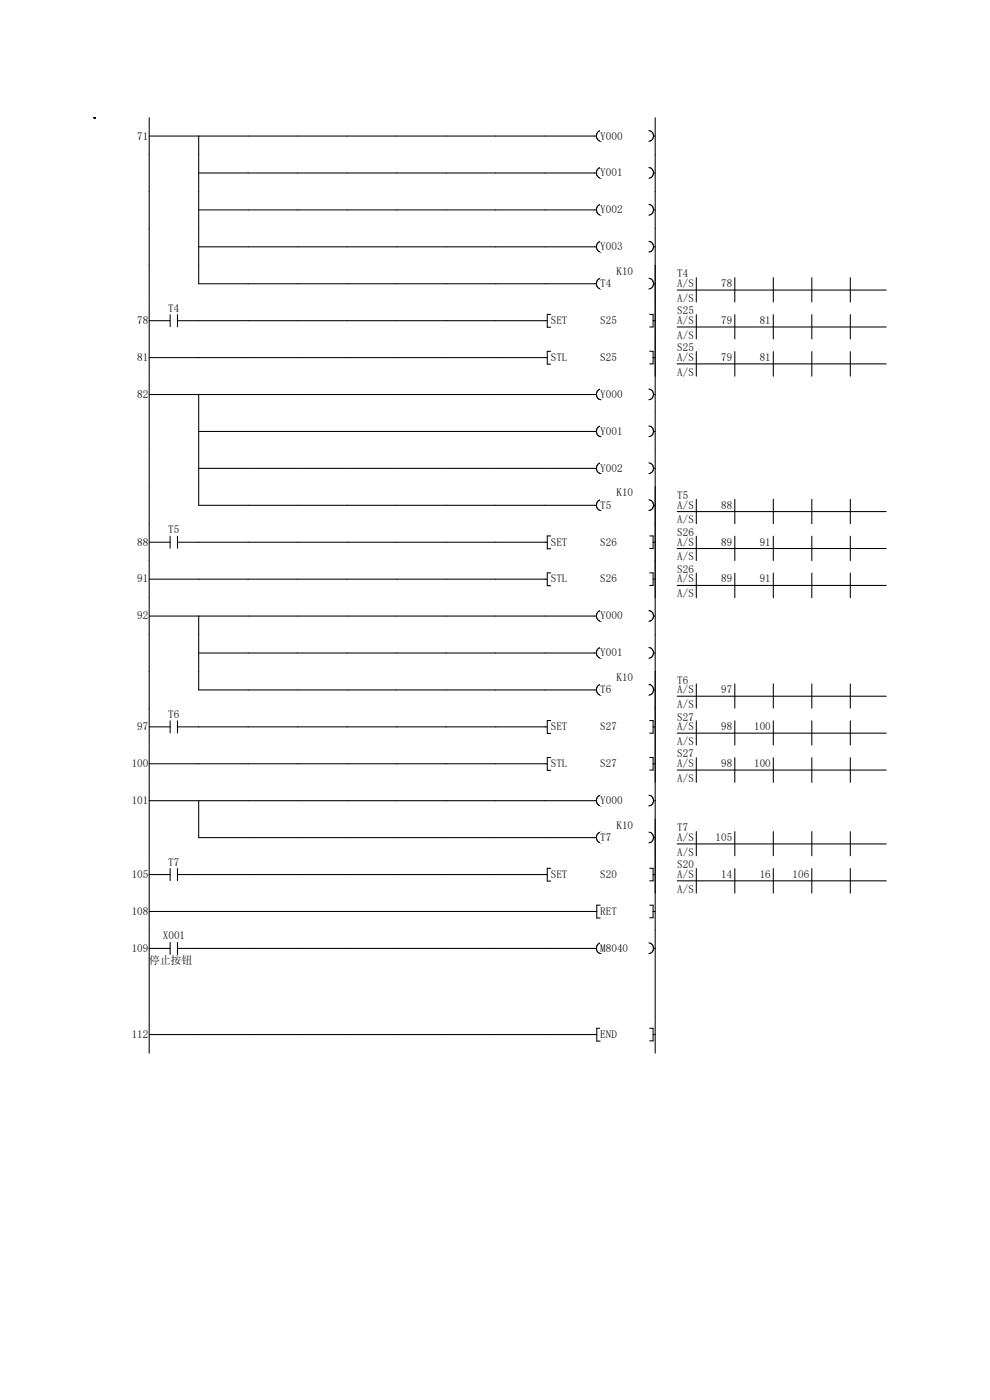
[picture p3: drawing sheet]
<svg xmlns="http://www.w3.org/2000/svg" width="210mm" height="297mm" viewBox="0 0 210 297" stroke-linecap="round" stroke-linejoin="round" font-family="sans-serif">
<path d="M31.6 28.9h94.9M31.6 25v7.8M42.2 28.9v3.9M127.5 27.7a1.16 1.16 0 0 0-1 1.1 1.16 1.16 0 0 0 1 1.2" fill="none" stroke="#070000" stroke-width=".22"/>
<path d="M127.3 27.6h4.8v2.3h-4.8z" fill="#fff"/>
<path d="M137.7 27.7a1.15 1.15 0 0 1 1 1.1 1.15 1.15 0 0 1-1 1.2M138.6 28.9h.4M139 25v7.8" fill="none" stroke="#070000" stroke-width=".22"/>
<path d="M20 32.9h106.2v7.8h-106.2z" fill-rule="evenodd" fill="#fff"/>
<path d="M126.2 32.9h12.8v7.8h-12.8z" fill="#fff"/>
<path d="M31.6 32.8v7.8M42.2 36.7h84.3M42.2 32.8v7.8M127.5 35.5a1.16 1.16 0 0 0-1 1.2 1.16 1.16 0 0 0 1 1.1" fill="none" stroke="#070000" stroke-width=".22"/>
<path d="M127.3 35.4h4.8v2.4h-4.8z" fill="#fff"/>
<path d="M137.7 35.5a1.15 1.15 0 0 1 1 1.2 1.15 1.15 0 0 1-1 1.1M138.6 36.7h.4M139 32.8v7.8" fill="none" stroke="#070000" stroke-width=".22"/>
<path d="M20 40.7h106.2v7.8h-106.2z" fill-rule="evenodd" fill="#fff"/>
<path d="M126.2 40.7h12.8v7.8h-12.8z" fill="#fff"/>
<path d="M31.6 40.6v7.9M42.2 44.5h84.3M42.2 40.6v7.9M127.5 43.4a1.16 1.16 0 0 0-1 1.1 1.16 1.16 0 0 0 1 1.1" fill="none" stroke="#070000" stroke-width=".22"/>
<path d="M127.3 43.3h4.8v2.3h-4.8z" fill="#fff"/>
<path d="M137.7 43.4a1.15 1.15 0 0 1 1 1.1 1.15 1.15 0 0 1-1 1.1M138.6 44.5h.4M139 40.6v7.9" fill="none" stroke="#070000" stroke-width=".22"/>
<path d="M20 48.5h106.2v7.8h-106.2z" fill-rule="evenodd" fill="#fff"/>
<path d="M126.2 48.5h12.8v7.8h-12.8z" fill="#fff"/>
<path d="M31.6 48.5v7.8M42.2 52.4h84.3M42.2 48.5v7.8M127.5 51.2a1.16 1.16 0 0 0-1 1.1 1.16 1.16 0 0 0 1 1.2" fill="none" stroke="#070000" stroke-width=".22"/>
<path d="M127.3 51.1h4.8v2.3h-4.8z" fill="#fff"/>
<path d="M137.7 51.2a1.15 1.15 0 0 1 1 1.1 1.15 1.15 0 0 1-1 1.2M138.6 52.4h.4M139 48.5v7.8" fill="none" stroke="#070000" stroke-width=".22"/>
<path d="M20 56.3h168v7.9h-168z" fill-rule="evenodd" fill="#fff"/>
<path d="M31.6 56.3v7.8M42.2 56.3v3.9h84.3M127.5 59a1.16 1.16 0 0 0-1 1.2 1.16 1.16 0 0 0 1 1.1" fill="none" stroke="#070000" stroke-width=".22"/>
<g fill="#fff">
<path d="M130.8 56.3h3.5v2.3h-3.5z"/>
<path d="M127.3 58.9h2.4v2.4h-2.4z"/>
</g>
<path d="M137.7 59a1.15 1.15 0 0 1 1 1.2 1.15 1.15 0 0 1-1 1.1M139 56.3v7.8M147.7 58.9v5.2M155.9 58.9v5.2M164 58.9v5.2M172.2 58.9v5.2M180.4 58.9v5.2M138.6 60.2h.4M143.7 61.5h44.3" fill="none" stroke="#070000" stroke-width=".22"/>
<g fill="#fff">
<path d="M143.7 56.9h2.4v2.3h-2.4z"/>
<path d="M143.7 58.9h3.6v2.4h-3.6z"/>
<path d="M143.7 62h3.6v2.3h-3.6z"/>
<path d="M148.3 58.9h7.1v2.4h-7.1z"/>
</g>
<path d="M139 56.3v7.8" fill="none" stroke="#070000" stroke-width=".22"/>
<g fill="#fff">
<path d="M20 64.2h119v7.8h-119z" fill-rule="evenodd"/>
<path d="M139 64.2h49v7.8h-49zM29.1 66.8h2.4v2.3h-2.4z" fill-rule="evenodd"/>
</g>
<path d="M35.7 64.1h2.4v2.4h-2.4z" fill="#fff"/>
<path d="M31.6 68h4.5M31.6 64.1v7.9M36.1 66.8v2.5M37.7 68h78.4M37.7 66.8v2.5M116.8 66.7h-.7v2.7h.7" fill="none" stroke="#070000" stroke-width=".22"/>
<g fill="#fff">
<path d="M116.8 66.8h3.6v2.3h-3.6z"/>
<path d="M127.3 66.8h3.6v2.3h-3.6z"/>
</g>
<path d="M137.8 66.7h.7v2.7h-.7M138.5 68h.5M139 64.1v7.9M143.7 69.4h44.3M147.7 66.8v5.2M155.9 66.8v5.2M164 66.8v5.2M172.2 66.8v5.2M180.4 66.8v5.2" fill="none" stroke="#070000" stroke-width=".22"/>
<g fill="#fff">
<path d="M143.7 64.7h3.6v2.3h-3.6z"/>
<path d="M143.7 66.8h3.6v2.3h-3.6z"/>
<path d="M143.7 69.8h3.6v2.4h-3.6z"/>
<path d="M148.3 66.8h7.1v2.3h-7.1z"/>
<path d="M156.4 66.8h7.2v2.3h-7.2z"/>
</g>
<path d="M139 64.1v7.9" fill="none" stroke="#070000" stroke-width=".22"/>
<g fill="#fff">
<path d="M20 72h119v7.8h-119z" fill-rule="evenodd"/>
<path d="M139 72h49v7.8h-49zM29.1 74.6h2.4v2.3h-2.4z" fill-rule="evenodd"/>
</g>
<path d="M31.6 75.9h84.5M31.6 72v7.8M116.8 74.5h-.7v2.8h.7" fill="none" stroke="#070000" stroke-width=".22"/>
<g fill="#fff">
<path d="M116.8 74.6h3.6v2.3h-3.6z"/>
<path d="M127.3 74.6h3.6v2.3h-3.6z"/>
</g>
<path d="M137.8 74.5h.7v2.7h-.7M138.5 75.9h.5M139 72v7.8M143.7 77.2h44.3M147.7 74.6v5.2M155.9 74.6v5.2M164 74.6v5.2M172.2 74.6v5.2M180.4 74.6v5.2" fill="none" stroke="#070000" stroke-width=".22"/>
<g fill="#fff">
<path d="M143.7 72.5h3.6v2.3h-3.6z"/>
<path d="M143.7 74.6h3.6v2.3h-3.6z"/>
<path d="M143.7 77.7h3.6v2.3h-3.6z"/>
<path d="M148.3 74.6h7.1v2.3h-7.1z"/>
<path d="M156.4 74.6h7.2v2.3h-7.2z"/>
</g>
<path d="M139 72v7.8" fill="none" stroke="#070000" stroke-width=".22"/>
<g fill="#fff">
<path d="M20 79.8h106.2v7.9h-106.2z" fill-rule="evenodd"/>
<path d="M126.2 79.8h12.8v7.9h-12.8zM29.1 82.4h2.4v2.4h-2.4z" fill-rule="evenodd"/>
</g>
<path d="M31.6 79.8v7.8M31.6 83.7h94.9M42.2 83.7v3.9M127.5 82.5a1.16 1.16 0 0 0-1 1.2 1.16 1.16 0 0 0 1 1.1" fill="none" stroke="#070000" stroke-width=".22"/>
<path d="M127.3 82.4h4.8v2.4h-4.8z" fill="#fff"/>
<path d="M139 79.8v7.8M137.7 82.5a1.15 1.15 0 0 1 1 1.2 1.15 1.15 0 0 1-1 1.1M138.6 83.7h.4" fill="none" stroke="#070000" stroke-width=".22"/>
<path d="M20 87.7h106.2v7.8h-106.2z" fill-rule="evenodd" fill="#fff"/>
<path d="M126.2 87.7h12.8v7.8h-12.8z" fill="#fff"/>
<path d="M31.6 87.6v7.9M42.2 91.5h84.3M42.2 87.6v7.9M127.5 90.4a1.16 1.16 0 0 0-1 1.1 1.16 1.16 0 0 0 1 1.1" fill="none" stroke="#070000" stroke-width=".22"/>
<path d="M127.3 90.3h4.8v2.3h-4.8z" fill="#fff"/>
<path d="M137.7 90.4a1.15 1.15 0 0 1 1 1.1 1.15 1.15 0 0 1-1 1.1M138.6 91.5h.4M139 87.6v7.9" fill="none" stroke="#070000" stroke-width=".22"/>
<path d="M20 95.5h106.2v7.8h-106.2z" fill-rule="evenodd" fill="#fff"/>
<path d="M126.2 95.5h12.8v7.8h-12.8z" fill="#fff"/>
<path d="M31.6 95.5v7.8M42.2 99.4h84.3M42.2 95.5v7.8M127.5 98.2a1.15 1.15 0 0 0-1 1.1 1.15 1.15 0 0 0 1 1.2" fill="none" stroke="#070000" stroke-width=".22"/>
<path d="M127.3 98.1h4.8v2.3h-4.8z" fill="#fff"/>
<path d="M137.7 98.2a1.15 1.15 0 0 1 1 1.1 1.15 1.15 0 0 1-1 1.2M138.6 99.4h.4M139 95.5v7.8" fill="none" stroke="#070000" stroke-width=".22"/>
<path d="M20 103.3h168v7.9h-168z" fill-rule="evenodd" fill="#fff"/>
<path d="M31.6 103.3v7.8M42.2 103.3v3.9h84.3M127.5 106a1.16 1.16 0 0 0-1 1.2 1.16 1.16 0 0 0 1 1.1" fill="none" stroke="#070000" stroke-width=".22"/>
<g fill="#fff">
<path d="M130.8 103.3h3.5v2.3h-3.5z"/>
<path d="M127.3 105.9h2.4v2.3h-2.4z"/>
</g>
<path d="M137.7 106a1.15 1.15 0 0 1 1 1.2 1.15 1.15 0 0 1-1 1.1M138.6 107.2h.4M139 103.3v7.8M143.7 108.5h44.3M147.7 105.9v5.2M155.9 105.9v5.2M164 105.9v5.2M172.2 105.9v5.2M180.4 105.9v5.2" fill="none" stroke="#070000" stroke-width=".22"/>
<g fill="#fff">
<path d="M143.7 103.9h2.4v2.3h-2.4z"/>
<path d="M143.7 105.9h3.6v2.3h-3.6z"/>
<path d="M143.7 109.1h3.6v2.3h-3.6z"/>
<path d="M148.3 105.9h7.1v2.3h-7.1z"/>
</g>
<path d="M139 103.3v7.8" fill="none" stroke="#070000" stroke-width=".22"/>
<g fill="#fff">
<path d="M20 111.2h119v7.8h-119z" fill-rule="evenodd"/>
<path d="M139 111.2h49v7.8h-49zM29.1 113.7h2.4v2.4h-2.4z" fill-rule="evenodd"/>
</g>
<path d="M35.7 111.2h2.4v2.3h-2.4z" fill="#fff"/>
<path d="M31.6 115h4.5M31.6 111.1v7.9M36.1 113.8v2.5M37.7 115h78.4M37.7 113.8v2.5M116.8 113.7h-.7v2.7h.7" fill="none" stroke="#070000" stroke-width=".22"/>
<g fill="#fff">
<path d="M116.8 113.7h3.6v2.4h-3.6z"/>
<path d="M127.3 113.7h3.6v2.4h-3.6z"/>
</g>
<path d="M137.8 113.7h.7v2.7h-.7M138.5 115h.5M139 111.1v7.9M143.7 116.4h44.3M147.7 113.8v5.2M155.9 113.8v5.2M164 113.8v5.2M172.2 113.8v5.2M180.4 113.8v5.2" fill="none" stroke="#070000" stroke-width=".22"/>
<g fill="#fff">
<path d="M143.7 111.7h3.6v2.3h-3.6z"/>
<path d="M143.7 113.7h3.6v2.4h-3.6z"/>
<path d="M143.7 116.9h3.6v2.3h-3.6z"/>
<path d="M148.3 113.7h7.1v2.4h-7.1z"/>
<path d="M156.4 113.7h7.2v2.4h-7.2z"/>
</g>
<path d="M139 111.1v7.9" fill="none" stroke="#070000" stroke-width=".22"/>
<g fill="#fff">
<path d="M20 119h119v7.8h-119z" fill-rule="evenodd"/>
<path d="M139 119h49v7.8h-49zM29.1 121.6h2.4v2.3h-2.4z" fill-rule="evenodd"/>
</g>
<path d="M31.6 119v7.8M31.6 122.9h84.5M116.8 121.5h-.7v2.8h.7" fill="none" stroke="#070000" stroke-width=".22"/>
<g fill="#fff">
<path d="M116.8 121.6h3.6v2.3h-3.6z"/>
<path d="M127.3 121.6h3.6v2.3h-3.6z"/>
</g>
<path d="M139 119v7.8M137.8 121.5h.7v2.7h-.7M138.5 122.9h.5M143.7 124.2h44.3M147.7 121.6v5.2M155.9 121.6v5.2M164 121.6v5.2M172.2 121.6v5.2M180.4 121.6v5.2" fill="none" stroke="#070000" stroke-width=".22"/>
<g fill="#fff">
<path d="M143.7 119.5h3.6v2.4h-3.6z"/>
<path d="M143.7 121.6h3.6v2.3h-3.6z"/>
<path d="M143.7 124.7h3.6v2.3h-3.6z"/>
<path d="M148.3 121.6h7.1v2.3h-7.1z"/>
<path d="M156.4 121.6h7.2v2.3h-7.2z"/>
</g>
<path d="M139 119v7.8" fill="none" stroke="#070000" stroke-width=".22"/>
<g fill="#fff">
<path d="M20 126.8h106.2v7.9h-106.2z" fill-rule="evenodd"/>
<path d="M126.2 126.8h12.8v7.9h-12.8zM29.1 129.4h2.4v2.3h-2.4z" fill-rule="evenodd"/>
</g>
<path d="M31.6 130.7h94.9M31.6 126.8v7.8M42.2 130.7v3.9M127.5 129.5a1.16 1.16 0 0 0-1 1.2 1.16 1.16 0 0 0 1 1.1" fill="none" stroke="#070000" stroke-width=".22"/>
<path d="M127.3 129.4h4.8v2.3h-4.8z" fill="#fff"/>
<path d="M137.7 129.5a1.15 1.15 0 0 1 1 1.2 1.15 1.15 0 0 1-1 1.1M138.6 130.7h.4M139 126.8v7.8" fill="none" stroke="#070000" stroke-width=".22"/>
<path d="M20 134.7h106.2v7.8h-106.2z" fill-rule="evenodd" fill="#fff"/>
<path d="M126.2 134.7h12.8v7.8h-12.8z" fill="#fff"/>
<path d="M31.6 134.6v7.9M42.2 138.5h84.3M42.2 134.6v7.9M127.5 137.4a1.16 1.16 0 0 0-1 1.1 1.16 1.16 0 0 0 1 1.1" fill="none" stroke="#070000" stroke-width=".22"/>
<path d="M127.3 137.2h4.8v2.4h-4.8z" fill="#fff"/>
<path d="M137.7 137.4a1.15 1.15 0 0 1 1 1.1 1.15 1.15 0 0 1-1 1.1M138.6 138.5h.4M139 134.6v7.9" fill="none" stroke="#070000" stroke-width=".22"/>
<path d="M20 142.5h168v7.8h-168z" fill-rule="evenodd" fill="#fff"/>
<path d="M31.6 142.5v7.8M42.2 142.5v3.9h84.3M127.5 145.2a1.16 1.16 0 0 0-1 1.1 1.16 1.16 0 0 0 1 1.2" fill="none" stroke="#070000" stroke-width=".22"/>
<g fill="#fff">
<path d="M130.8 142.5h3.5v2.3h-3.5z"/>
<path d="M127.3 145.1h2.4v2.3h-2.4z"/>
</g>
<path d="M137.7 145.2a1.15 1.15 0 0 1 1 1.1 1.15 1.15 0 0 1-1 1.2M138.6 146.4h.4M139 142.5v7.8M143.7 147.7h44.3M147.7 145.1v5.2M155.9 145.1v5.2M164 145.1v5.2M172.2 145.1v5.2M180.4 145.1v5.2" fill="none" stroke="#070000" stroke-width=".22"/>
<g fill="#fff">
<path d="M143.7 143h2.4v2.4h-2.4z"/>
<path d="M143.7 145.1h3.6v2.3h-3.6z"/>
<path d="M143.7 148.2h3.6v2.3h-3.6z"/>
<path d="M148.3 145.1h7.1v2.3h-7.1z"/>
</g>
<path d="M139 142.5v7.8" fill="none" stroke="#070000" stroke-width=".22"/>
<g fill="#fff">
<path d="M20 150.3h119v7.9h-119z" fill-rule="evenodd"/>
<path d="M139 150.3h49v7.9h-49zM29.1 152.9h2.4v2.3h-2.4z" fill-rule="evenodd"/>
</g>
<path d="M35.7 150.3h2.4v2.4h-2.4z" fill="#fff"/>
<path d="M31.6 154.2h4.5M31.6 150.3v7.8M36.1 152.9v2.6M37.7 154.2h78.4M37.7 152.9v2.6M116.8 152.9h-.7v2.7h.7" fill="none" stroke="#070000" stroke-width=".22"/>
<g fill="#fff">
<path d="M116.8 152.9h3.6v2.3h-3.6z"/>
<path d="M127.3 152.9h3.6v2.3h-3.6z"/>
</g>
<path d="M137.8 152.9h.7v2.6h-.7M138.5 154.2h.5M139 150.3v7.8M143.7 155.5h44.3M147.7 152.9v5.2M155.9 152.9v5.2M164 152.9v5.2M172.2 152.9v5.2M180.4 152.9v5.2" fill="none" stroke="#070000" stroke-width=".22"/>
<g fill="#fff">
<path d="M143.7 150.9h3.6v2.3h-3.6z"/>
<path d="M143.7 152.9h3.6v2.3h-3.6z"/>
<path d="M143.7 156h3.6v2.4h-3.6z"/>
<path d="M148.3 152.9h7.1v2.3h-7.1z"/>
<path d="M156.4 152.9h7.2v2.3h-7.2z"/>
</g>
<path d="M139 150.3v7.8" fill="none" stroke="#070000" stroke-width=".22"/>
<g fill="#fff">
<path d="M20 158.2h119v7.8h-119z" fill-rule="evenodd"/>
<path d="M139 158.2h49v7.8h-49zM27.9 160.7h3.6v2.4h-3.6z" fill-rule="evenodd"/>
</g>
<path d="M31.6 158.1v7.9M31.6 162h84.5M116.8 160.7h-.7v2.7h.7" fill="none" stroke="#070000" stroke-width=".22"/>
<g fill="#fff">
<path d="M116.8 160.7h3.6v2.4h-3.6z"/>
<path d="M127.3 160.7h3.6v2.4h-3.6z"/>
</g>
<path d="M139 158.1v7.9M137.8 160.7h.7v2.7h-.7M138.5 162h.5M143.7 163.4h44.3M147.7 160.8v5.2M155.9 160.8v5.2M164 160.8v5.2M172.2 160.8v5.2M180.4 160.8v5.2" fill="none" stroke="#070000" stroke-width=".22"/>
<g fill="#fff">
<path d="M143.7 158.7h3.6v2.3h-3.6z"/>
<path d="M143.7 160.7h3.6v2.4h-3.6z"/>
<path d="M143.7 163.9h3.6v2.3h-3.6z"/>
<path d="M148.3 160.7h7.1v2.4h-7.1z"/>
<path d="M156.4 160.7h7.2v2.4h-7.2z"/>
</g>
<path d="M139 158.1v7.9" fill="none" stroke="#070000" stroke-width=".22"/>
<g fill="#fff">
<path d="M20 166h106.2v7.8h-106.2z" fill-rule="evenodd"/>
<path d="M126.2 166h12.8v7.8h-12.8zM27.9 168.6h3.6v2.3h-3.6z" fill-rule="evenodd"/>
</g>
<path d="M31.6 169.9h94.9M31.6 166v7.8M42.2 169.9v3.9M127.5 168.7a1.16 1.16 0 0 0-1 1.1 1.16 1.16 0 0 0 1 1.2" fill="none" stroke="#070000" stroke-width=".22"/>
<path d="M127.3 168.6h4.8v2.3h-4.8z" fill="#fff"/>
<path d="M137.7 168.7a1.15 1.15 0 0 1 1 1.1 1.15 1.15 0 0 1-1 1.2M138.6 169.9h.4M139 166v7.8" fill="none" stroke="#070000" stroke-width=".22"/>
<path d="M20 173.8h168v7.9h-168z" fill-rule="evenodd" fill="#fff"/>
<path d="M31.6 173.8v7.8M42.2 173.8v3.9h84.3M127.5 176.5a1.16 1.16 0 0 0-1 1.2 1.16 1.16 0 0 0 1 1.1" fill="none" stroke="#070000" stroke-width=".22"/>
<g fill="#fff">
<path d="M130.8 173.8h3.5v2.3h-3.5z"/>
<path d="M127.3 176.4h2.4v2.4h-2.4z"/>
</g>
<path d="M137.7 176.5a1.15 1.15 0 0 1 1 1.2 1.15 1.15 0 0 1-1 1.1M138.6 177.7h.4M139 173.8v7.8M143.7 179h44.3M147.7 176.4v5.2M155.9 176.4v5.2M164 176.4v5.2M172.2 176.4v5.2M180.4 176.4v5.2" fill="none" stroke="#070000" stroke-width=".22"/>
<g fill="#fff">
<path d="M143.7 174.4h2.4v2.3h-2.4z"/>
<path d="M143.7 176.4h3.6v2.4h-3.6z"/>
<path d="M143.7 179.5h3.6v2.4h-3.6z"/>
<path d="M148.3 176.4h7.1v2.4h-7.1z"/>
</g>
<path d="M139 173.8v7.8" fill="none" stroke="#070000" stroke-width=".22"/>
<g fill="#fff">
<path d="M20 181.7h119v7.8h-119z" fill-rule="evenodd"/>
<path d="M139 181.7h49v7.8h-49zM27.9 184.3h3.6v2.3h-3.6z" fill-rule="evenodd"/>
</g>
<path d="M35.7 181.7h2.4v2.3h-2.4z" fill="#fff"/>
<path d="M31.6 185.5h4.5M31.6 181.6v7.9M36.1 184.3v2.5M37.7 185.5h78.4M37.7 184.3v2.5M116.8 184.2h-.7v2.7h.7" fill="none" stroke="#070000" stroke-width=".22"/>
<g fill="#fff">
<path d="M116.8 184.3h3.6v2.3h-3.6z"/>
<path d="M127.3 184.3h3.6v2.3h-3.6z"/>
</g>
<path d="M137.8 184.2h.7v2.7h-.7M138.5 185.5h.5M139 181.6v7.9M143.7 186.9h44.3M147.7 184.3v5.2M155.9 184.3v5.2M164 184.3v5.2M172.2 184.3v5.2M180.4 184.3v5.2" fill="none" stroke="#070000" stroke-width=".22"/>
<g fill="#fff">
<path d="M143.7 182.2h3.6v2.3h-3.6z"/>
<path d="M143.7 184.3h3.6v2.3h-3.6z"/>
<path d="M143.7 187.4h3.6v2.3h-3.6z"/>
<path d="M148.3 184.3h7.1v2.3h-7.1z"/>
<path d="M156.4 184.3h7.2v2.3h-7.2z"/>
<path d="M164.6 184.3h7.1v2.3h-7.1z"/>
</g>
<path d="M139 181.6v7.9" fill="none" stroke="#070000" stroke-width=".22"/>
<g fill="#fff">
<path d="M20 189.5h106.2v7.8h-106.2z" fill-rule="evenodd"/>
<path d="M126.2 189.5h12.8v7.8h-12.8zM27.9 192.1h3.6v2.3h-3.6z" fill-rule="evenodd"/>
</g>
<path d="M31.6 193.4h95M31.6 189.5v7.8M127.3 192h-.7v2.8h.7" fill="none" stroke="#070000" stroke-width=".22"/>
<path d="M127.3 192.1h3.6v2.3h-3.6z" fill="#fff"/>
<path d="M137.8 192h.7v2.7h-.7M138.5 193.4h.5M139 189.5v7.8" fill="none" stroke="#070000" stroke-width=".22"/>
<g fill="#fff">
<path d="M20 197.3h106.2v18.3h-106.2z" fill-rule="evenodd"/>
<path d="M126.2 197.3h12.8v18.3h-12.8zM27.9 199.9h3.6v2.4h-3.6z" fill-rule="evenodd"/>
</g>
<path d="M34.5 197.3h4.8v2.3h-4.8z" fill="#fff"/>
<path d="M36.1 199.9v2.6M37.7 199.9v2.6M31.6 201.2h4.5M37.7 201.2h4.5" fill="none" stroke="#070000" stroke-width=".22"/>
<path d="M31.7 202.5h9.2v2.4h-9.2z" fill="#fff"/>
<path d="M31.6 197.3v18.3M42.2 201.2h84.3M127.5 200a1.16 1.16 0 0 0-1 1.2 1.16 1.16 0 0 0 1 1.1" fill="none" stroke="#070000" stroke-width=".22"/>
<path d="M127.3 199.9h6v2.4h-6z" fill="#fff"/>
<path d="M139 197.3v18.3M137.7 200a1.15 1.15 0 0 1 1 1.2 1.15 1.15 0 0 1-1 1.1M138.6 201.2h.4" fill="none" stroke="#070000" stroke-width=".22"/>
<g fill="#fff">
<path d="M20 215.6h106.2v7.8h-106.2z" fill-rule="evenodd"/>
<path d="M126.2 215.6h12.8v7.8h-12.8zM27.9 218.2h3.6v2.3h-3.6z" fill-rule="evenodd"/>
</g>
<path d="M31.6 219.5h95M31.6 215.6v7.8M127.3 218.1h-.7v2.8h.7" fill="none" stroke="#070000" stroke-width=".22"/>
<path d="M127.3 218.2h3.6v2.3h-3.6z" fill="#fff"/>
<path d="M20 25h.1M137.8 218.1h.7v2.7h-.7M138.5 219.5h.5M139 215.6v7.8" fill="none" stroke="#070000" stroke-width=".22"/>
<g font-size="2.3">
<text x="29.1" y="29.6">71</text>
<text x="127.3" y="29.6">Y000</text>
<text x="127.3" y="37.4">Y001</text>
<text x="127.3" y="45.3">Y002</text>
<text x="127.3" y="53.1">Y003</text>
<text x="130.8" y="58.3">K10</text>
<text x="143.7" y="58.8">T4</text>
<text x="127.3" y="60.9">T4</text>
<text x="143.7" y="60.9">A/S</text>
<text x="143.7" y="64">A/S</text>
<text x="153" y="60.9">78</text>
<text x="29.1" y="68.7">78</text>
<text x="35.7" y="66.1">T4</text>
<text x="116.8" y="68.7">SET</text>
<text x="127.3" y="68.7">S25</text>
<text x="143.7" y="66.7">S25</text>
<text x="143.7" y="68.7">A/S</text>
<text x="143.7" y="71.8">A/S</text>
<text x="153" y="68.7">79</text>
<text x="161.2" y="68.7">81</text>
<text x="29.1" y="76.6">81</text>
<text x="116.8" y="76.6">STL</text>
<text x="127.3" y="76.6">S25</text>
<text x="143.7" y="74.5">S25</text>
<text x="143.7" y="76.6">A/S</text>
<text x="153" y="76.6">79</text>
<text x="161.2" y="76.6">81</text>
<text x="143.7" y="79.7">A/S</text>
<text x="29.1" y="84.4">82</text>
<text x="127.3" y="84.4">Y000</text>
<text x="127.3" y="92.2">Y001</text>
<text x="127.3" y="100.1">Y002</text>
<text x="127.3" y="107.9">T5</text>
<text x="130.8" y="105.3">K10</text>
<text x="143.7" y="105.9">T5</text>
<text x="143.7" y="107.9">A/S</text>
<text x="153" y="107.9">88</text>
<text x="35.7" y="113.2">T5</text>
<text x="143.7" y="111">A/S</text>
<text x="143.7" y="113.7">S26</text>
<text x="29.1" y="115.7">88</text>
<text x="116.8" y="115.7">SET</text>
<text x="127.3" y="115.7">S26</text>
<text x="143.7" y="115.7">A/S</text>
<text x="143.7" y="118.9">A/S</text>
<text x="153" y="115.7">89</text>
<text x="161.2" y="115.7">91</text>
<text x="29.1" y="123.6">91</text>
<text x="116.8" y="123.6">STL</text>
<text x="127.3" y="123.6">S26</text>
<text x="143.7" y="121.5">S26</text>
<text x="143.7" y="123.6">A/S</text>
<text x="153" y="123.6">89</text>
<text x="161.2" y="123.6">91</text>
<text x="29.1" y="131.4">92</text>
<text x="127.3" y="131.4">Y000</text>
<text x="143.7" y="126.7">A/S</text>
<text x="127.3" y="139.2">Y001</text>
<text x="127.3" y="147.1">T6</text>
<text x="130.8" y="144.5">K10</text>
<text x="143.7" y="145">T6</text>
<text x="143.7" y="147.1">A/S</text>
<text x="153" y="147.1">97</text>
<text x="29.1" y="154.9">97</text>
<text x="35.7" y="152.3">T6</text>
<text x="116.8" y="154.9">SET</text>
<text x="127.3" y="154.9">S27</text>
<text x="143.7" y="150.2">A/S</text>
<text x="143.7" y="152.9">S27</text>
<text x="143.7" y="154.9">A/S</text>
<text x="153" y="154.9">98</text>
<text x="160" y="154.9">100</text>
<text x="143.7" y="158">A/S</text>
<text x="143.7" y="160.7">S27</text>
<text x="27.9" y="162.7">100</text>
<text x="116.8" y="162.7">STL</text>
<text x="127.3" y="162.7">S27</text>
<text x="143.7" y="162.7">A/S</text>
<text x="143.7" y="165.9">A/S</text>
<text x="153" y="162.7">98</text>
<text x="160" y="162.7">100</text>
<text x="27.9" y="170.6">101</text>
<text x="127.3" y="170.6">Y000</text>
<text x="127.3" y="178.4">T7</text>
<text x="130.8" y="175.8">K10</text>
<text x="143.7" y="176.4">T7</text>
<text x="143.7" y="178.4">A/S</text>
<text x="151.8" y="178.4">105</text>
<text x="35.7" y="183.6">T7</text>
<text x="143.7" y="181.5">A/S</text>
<text x="143.7" y="184.2">S20</text>
<text x="27.9" y="186.3">105</text>
<text x="116.8" y="186.3">SET</text>
<text x="127.3" y="186.3">S20</text>
<text x="143.7" y="186.3">A/S</text>
<text x="143.7" y="189.4">A/S</text>
<text x="153" y="186.3">14</text>
<text x="161.2" y="186.3">16</text>
<text x="168.1" y="186.3">106</text>
<text x="27.9" y="194.1">108</text>
<text x="127.3" y="194.1">RET</text>
<text x="27.9" y="201.9">109</text>
<text x="34.5" y="199.3">X001</text>
<text x="127.3" y="201.9">M8040</text>
<text x="31.7" y="204.5">停止按钮</text>
<text x="27.9" y="220.2">112</text>
<text x="127.3" y="220.2">END</text>
</g>
</svg>
